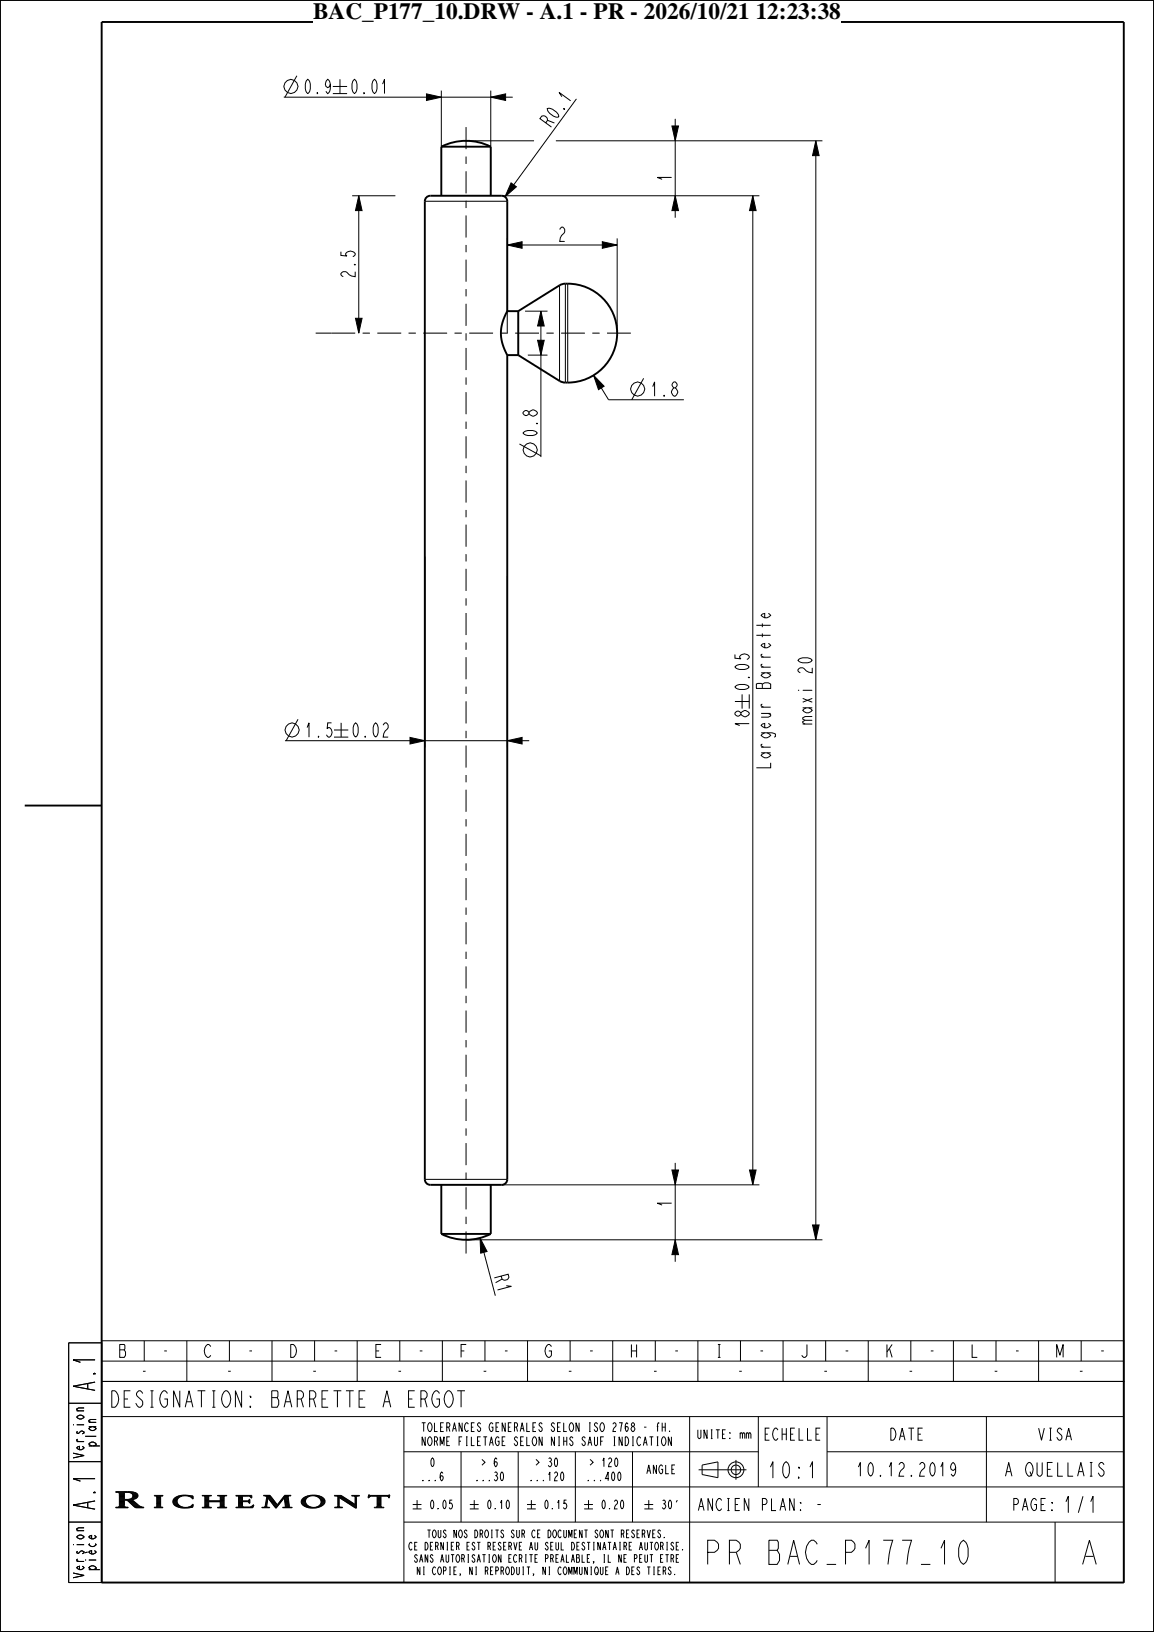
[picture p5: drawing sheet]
<svg xmlns="http://www.w3.org/2000/svg" width="210mm" height="297mm" viewBox="0 0 210 297" stroke-linecap="round" stroke-linejoin="round" font-family="sans-serif">
<g fill="none" stroke="#000" stroke-width=".18">
<path d="M51.6 17.7h41.7M54 13.8l-2.1 3.9M60.6 15.7h2.6M60.6 17h2.6M77.6 17.1l2.7 .6-2.7 .6zM80.3 16.5v10.2M89.3 17.7l2.7-.6v1.2zM89.3 16.5v10.2M104.9 18l-13 17.8M64.1 35.6h7.9M65.3 35.6l.6 2.7h-1.2zM65.3 35.6v25"/>
<path d="M77.3 36.6h15M84.8 23.1v4.1M84.8 28.5v1.3M84.8 31.2v4M84.8 36.5v1.4M84.8 39.2v4M84.8 25.6h12.4M91.3 35.6h46.9M93 33.3l1 .7-2.1 1.8zM101.2 25.6h48.5M122.3 22.9h1.2l-.6 2.7zM122.9 35.6l.6 2.7h-1.2z"/>
<path d="M122.9 21.6v18M137 35.6l.6 2.7h-1.2zM137 35.6v180M148.5 25.6l.6 2.7h-1.2zM148.5 25.6v200M64.7 57.9h1.2l-.6 2.7zM84.8 44.6v1.3M84.8 47.2v4.1M84.8 52.6v1.3M84.8 55.3v4M92.3 44.6l2.7-.6v1.2zM92.3 43.4v17.2"/>
<path d="M92.3 44.6h20M95.6 56.6h4M98.4 56.6l.6 2.7h-1.2zM98.4 56.6v26.6M101.8 51.9v17.4M102.9 51.6v18M103.3 51.6v18M109.6 44l2.7 .6-2.7 .6zM112.3 43.4v17.2M57.4 60.6h7.2M66 60.6h1.3M68.7 60.6h4.3"/>
<path d="M74.3 60.6h1.4M77 60.6h4.4M82.7 60.6h1.3M84.8 60.6v1.4M84.8 63.3v4M84.8 68.7v1.3M84.8 71.4v4M84.8 76.7v1.4M84.8 79.4v4M85.4 60.6h4.3M91.1 60.6h1.3M93.7 60.6h4.4"/>
<path d="M96.1 64.6h3.5M97.8 61.9h1.2l-.6 2.7zM99.4 60.6h1.4M102.1 60.6h4.3M107.8 60.6h1.3M108 68.3l1.9 2-1 .6zM108 68.3l2.7 4.5h13.7M110.5 60.6h4.3M117.1 68.9l-2.1 3.9M84.8 84.8v1.3M84.8 87.4v4.1M84.8 92.8v1.3"/>
<path d="M84.8 95.5v4M94.5 80.8l3.9 2.2M77.3 101.2v34.8M84.8 100.8v1.4M84.8 103.5v4M84.8 108.9v1.3M84.8 111.6v4M84.8 116.9v1.4M84.8 119.6v4M92.3 104.9v31.1M51.9 134.8h44.4M54.2 130.9l-2.1 3.9"/>
<path d="M60.8 132.8h2.6M60.8 134.1h2.6M74.6 134.2l2.7 .6-2.7 .6zM84.8 125v1.3M84.8 127.6v4.1M84.8 133v1.3M84.8 135.7v4M92.3 134.8l2.7-.6v1.2zM133.7 127.7h2.6M135 126.4v2.6M136.3 126.4v2.6M84.8 141v1.4"/>
<path d="M84.8 143.7v4M84.8 149.1v1.3M84.8 151.7v4.1M84.8 157.1v1.4M84.8 159.8v4M84.8 165.2v1.3M84.8 167.8v4.1M84.8 173.2v1.3M84.8 175.9v4M84.8 181.2v1.4M84.8 183.9v4M84.8 189.3v1.3"/>
<path d="M84.8 191.9v4.1M84.8 197.3v1.3M84.8 200v4M77.3 214.6h15M84.8 205.3v1.4M84.8 208v4M84.8 213.4v1.3M84.8 216.1v4M91.3 215.6h46.9M122.3 212.9h1.2l-.6 2.7zM122.9 211.6v18M136.4 212.9h1.2l-.6 2.7z"/>
<path d="M84.8 221.4v1.4M84.8 224.1v4M84.8 225.6h64.9M87.4 225.3l1.2 2.5-1.1 .3zM87.4 225.3l2.7 10.5M122.9 225.6l.6 2.7h-1.2zM147.9 222.9h1.2l-.6 2.7zM18.4 244h186.2M18.4 251.4h186.2M18.5 244.4h-6v43.6h192.1M18.5 244v44M18.5 247.7h186"/>
<path d="M18.5 257.8h186M26.2 244v3.7M34 244v7.4M41.8 244v3.7M49.5 244v7.4M57.3 244v3.7M65 244v7.4M72.8 244v3.7M73.5 257.8v30.2M80.5 244v7.4M88.3 244v3.7M96 244v7.4"/>
<path d="M103.7 244v3.7M111.5 244v7.4M119.2 244v3.7M125.5 257.8v30.2M127 244v7.4M134.8 244v3.7M138 257.8v12.8M142.5 244v7.4M150.3 244v3.7M150.5 257.8v12.8M158 244v7.4M165.8 244v3.7"/>
<path d="M173.5 244v7.4M179.5 257.8v19.2M181.3 244v3.7M189 244v7.4M196.8 244v3.7M204.5 244v44M12.5 266h6M21.1 274.4h2.2M21.4 271.6l.3 .3M21.6 274.3h1.2M21.6 271.7h1M21.7 274.2h1"/>
<path d="M21.7 271.8h.9M21.7 274.1h.9M21.7 271.9h.9M21.7 271.9v2.1M21.7 272h.9M21.7 272.1h.9M21.7 272.2h.9M21.7 272.3h.9M21.7 272.4h.9M21.7 272.5h.9M21.7 272.6h.9M21.7 272.7h.9"/>
<path d="M21.7 272.8h.9M21.7 272.9h.9M21.7 273h2.4M21.7 273.1h.9M21.7 273.2h.9M21.7 273.3h.9M21.7 273.4h.9M21.7 273.5h.9M21.7 273.6h.9M21.7 273.7h.9M21.7 273.8h.9M21.7 273.9h.9"/>
<path d="M21.7 274h.9M21.7 274l-.2 .3h-.4v.1h2.2v-.1l-.5-.1-.2-.2M22.6 271.6h.8l.5 .1 .2 .4v.4l-.5 .3-1 .1zM23.2 273.1h1M23.3 273.2h1M23.4 273.3h1M23.4 272.9h.9M23.5 273.4h1M23.6 273.5h1.1M23.7 271.7h.9M23.7 273.6h1.1M23.8 272.8h.8"/>
<path d="M23.8 273.7h1.1M23.9 271.8h.9M23.9 273.8h1.1M24 272.7h.8M24 271.9h1M24 273.9h1.1M24.1 272.6h.8M24.1 272h.9M24.1 272.5h.9M24.1 272.1h1M24.1 274h1.1M24.2 272.4h.9"/>
<path d="M24.2 272.2h.9M24.2 272.3h.9M24.2 274.1h1.2M24.3 271.6h-3.2v-.1h2.7l1 .2 .3 .4-.1 .3-.3 .3-.7 .2 1.2 1M24.4 274.2h1.2M24.5 274.3h1.4M24.6 274.4h1.6M25.2 273.9l1 .4v.1l-1.6-.1-1.5-1.3h-.5v1M28.1 274.3h1.6M28.1 272.1l1.6 .1zM28.3 272.2l.2 .2M28.5 274.2h.8"/>
<path d="M28.5 272.3h.8M28.5 274.1h.7M28.5 272.4h.7M28.5 272.5h.7M28.5 272.4v1.7M28.5 272.7h.7M28.5 272.6h.7M28.5 272.9h.7M28.5 272.8h.7M28.5 273.1h.7M28.5 273h.7M28.5 273.2h.7"/>
<path d="M28.5 273.4h.7M28.5 273.3h.7M28.5 273.6h.7M28.5 273.5h.7M28.5 273.8h.7M28.5 273.7h.7M28.5 273.9h.7M28.5 274.1v.1M28.5 274h.7M29.4 272.2l-.2 .2v1.7l.5 .3h-1.6l.4-.2M31.5 273.3h.7M31.5 273.2h.7"/>
<path d="M31.5 273.4h.7M31.5 273.5h.8M31.5 273.1h.7M31.5 273.6h.8M31.5 273h.8M31.6 273.7h.8M31.6 272.9h.7M31.6 273.8h.8M31.6 272.8h.8M31.7 273.9h.8M31.7 272.7h.7M31.8 274h.8"/>
<path d="M31.8 272.6h.7M32 274.1h.8M32 272.5h.7M32.2 272.4h.6M32.2 274.2h.8M32.4 272.3h.7M32.4 274.3h.9M32.8 272.2h1.8M32.8 274.4h1.8M34.3 272.3h.8M34.3 274.3h.8M34.6 274.2h.5"/>
<path d="M34.6 272.4h.5M34.8 274.1h.3M34.8 272.5h.3M34.9 274h.2M34.9 272.6h.3M35 272.7h.2M35 273.9h.2M35 272.8h.1M35 272.8h.2l-.1-.6-2.2-.1-1.1 .5-.3 .4v.3l.3 .6 .8 .4 1.1 .1 1.4-.1M35 272.8l-.6-.5-1.1-.1-.8 .4-.3 .6 .3 .7 .8 .4 1.1-.1 .6-.4M35 273.8h.1M35 273.8h.2l-.1 .5"/>
<path d="M36.8 272.2h1.7M37.2 274.3h.9M37.2 272.3h.9M37.2 272.3l.1 1.8-.1 .1-.4 .2h1.7l-.5-.2v-.9M37.2 272.3l-.4-.2h1.7l-.5 .2v.8h2.1v-.7l-.5-.3h1.7l-.5 .3v1.7l.1 .2 .4 .1h-1.7l.4-.2 .1-.9M37.3 274.2h.7M37.3 272.4h.7M37.3 273.8h.7M37.3 274.1h.7M37.3 274h.7M37.3 273.9h.7M37.3 273.7h.7"/>
<path d="M37.3 273.6h.7M37.3 273.5h.7M37.3 273.4h.7M37.3 273.3h3.5M37.3 273.2h3.5M37.3 273.1h.7M37.3 273h.7M37.3 272.9h.7M37.3 272.8h.7M37.3 272.7h.7M37.3 272.6h.7M37.3 272.5h.7"/>
<path d="M39.6 272.2h1.7M40 274.3h.9M40 272.3h.9M40.1 274.2h.7M40.1 272.4h.7M40.1 272.8h.7M40.1 272.7h.7M40.1 272.6h.7M40.1 272.5h.7M40.1 273.1h.7M40.1 273h.7M40.1 272.9h.7"/>
<path d="M40.1 273.4h.7M40.1 273.5h.7M40.1 273.6h.7M40.1 273.7h.7M40.1 273.8h.7M40.1 273.9h.7M40.1 274h.7M40.1 274.1h.7M42.9 274.3h3.1M43.2 272.2l.2 .2M43.4 274.2h.9M43.4 272.3h.7"/>
<path d="M43.4 274.1h.8M43.4 272.4h.7M43.4 272.4v1.8M43.4 272.5h.7M43.4 272.6h.7M43.4 272.7h.7M43.4 272.8h.7M43.4 272.9h.7M43.4 273h.7M43.4 273.1h.7M43.4 273.2h2.1M43.4 273.3h.7"/>
<path d="M43.4 273.4h.7M43.4 273.5h.7M43.4 273.6h.7M43.4 273.7h.7M43.4 273.8h.7M43.4 273.9h.7M43.4 274h.7M44.1 274l.2 .2a2.31 2.31 0 0 0 1.6-.1l.3-.2-.2 .5h-3.1l.5-.2M44.1 273.1h1l.4-.2v.7h-.2l-.3-.3h-.9v.7M45.1 273.1h.4M45.2 273.3h.3M45.3 273h.2"/>
<path d="M45.3 273.4h.2M45.3 272.9h.2M45.3 273.5h.2M45.5 272.3h.3M45.6 272.4h.2M45.6 274.2h.5M45.6 272.5h.2M45.7 272.6h.1M45.7 272.6l-.3-.3h-1.3v.8M45.8 274.1h.3M45.8 272.2l-2.9-.1h2.9v.5h-.1M45.9 274h.3"/>
<path d="M46 273.9h.2M47.6 274.3h1.5M48.1 274.2h.5M48.2 274.1h.3M48.3 274.1l-.2 .2-.5 .1h1.5l-.5-.2M48.3 274h.2M48.3 273.9h.3M48.3 273.8h.3M48.3 272.2h.9M48.3 273.7h.3M48.3 273.6h.3M48.3 273.5h.3"/>
<path d="M48.4 273.4h.2M48.4 273.3h.3M48.4 273.2h.3M48.4 273.1h.3M48.4 273h.3M48.4 272.3l.1 .3-.2 1.5M48.4 272.3l-.4-.2h1.1l1.4 1.7 1.3-1.7h1.2l-.4 .1-.2 .3M48.4 272.3h.9M48.4 272.9h.3M48.5 272.8h.2M48.5 272.7h.2M48.5 272.6h1"/>
<path d="M48.5 272.4h.9M48.5 272.5h1M48.5 274.1l.1 .1M48.5 274.1l.3-1.5 1.5 1.8 1.4-1.8 .2 1.6M48.9 272.7h.7M48.9 272.8h.8M49 272.9h.8M49.1 273h.7M49.2 273.1h.7M49.2 273.2h.8M49.3 273.3h.8M49.4 273.4h.8"/>
<path d="M49.5 273.5h.7M49.5 273.6h.8M49.6 273.7h.8M49.7 273.8h1M49.8 273.9h.9M49.9 274h.7M49.9 274.1h.6M50 274.2h.4M50.1 274.3h.3M50.5 273.7h.3M50.6 273.6h.3M50.7 273.5h.3"/>
<path d="M50.8 273.4h.3M50.9 273.3h.2M50.9 273.2h.3M51 273.1h.3M51.1 273h.3M51.2 272.9h.2M51.3 272.8h.2M51.3 272.7h.3M51.4 272.6h.3M51.4 274.3h1.8M51.5 272.5h1M51.6 272.4h.8"/>
<path d="M51.6 272.3h.9M51.7 272.2h.9M51.7 272.6h.8M51.8 272.7h.7M51.8 272.8h.7M51.8 272.9h.7M51.8 273h.7M51.8 273.1h.7M51.8 273.2h.7M51.8 273.3h.8M51.8 273.4h.8M51.9 273.5h.7"/>
<path d="M51.9 273.6h.7M51.9 273.7h.7M51.9 274.2h.8M51.9 273.8h.7M51.9 273.9h.7M51.9 274h.8M51.9 274.1h.8M52.4 272.5l.3 1.6M52.7 274.1l.5 .3h-1.8l.5-.2M54.8 273.3h.8M54.8 273.4h.8M54.8 273.2h.8"/>
<path d="M54.8 273.5h.8M54.9 273.1h.7M54.9 273.6h.8M54.9 273h.7M54.9 273.7h.8M55 272.9h.7M55 273.8h.8M55 272.8h.7M55.1 273.9h.8M55.1 272.7l1.1-.5 1.5-.1 1.1 .5 .3 .4 .1 .3-.3 .5-.7 .4-.9 .2h-1l-.8-.2-.5-.4-.2-.6zM55.1 272.7h.7M55.2 274h.8"/>
<path d="M55.3 272.6h.6M55.3 274.1h.9M55.4 272.5h.6M55.5 274.2h.8M55.6 272.4h.6M55.8 274.3h.8M55.9 272.6l.8-.4 .9 .1 .7 .6 .1 .7-.3 .4-.5 .3h-.6l-.6-.1-.5-.3-.3-.4v-.5zM55.9 272.3h.5M56.1 274.4h1.6M56.3 272.2h1.5M57.4 272.3h.8M57.5 274.3h.6"/>
<path d="M57.7 272.4h.7M57.8 274.2h.5M57.9 272.5h.7M58 274.1h.5M58 272.6h.8M58.1 274h.6M58.1 272.7h.8M58.2 273.9h.6M58.2 272.8h.8M58.3 273.8h.6M58.3 272.9h.8M58.3 273h.8"/>
<path d="M58.3 273.7h.7M58.4 273.1h.7M58.4 273.6h.7M58.4 273.2h.8M58.4 273.5h.7M58.4 273.3h.8M58.4 273.4h.7M60.9 274.3h1.4M61.2 272.2l.3 .3M61.4 274.2h.4M61.4 272.3h.9M61.5 274.1h.2"/>
<path d="M61.5 272.4h1M61.5 274h.2M61.5 272.5h1.2M61.5 274l-.2 .3-.4 .1h1.4l-.5-.2M61.5 273.9h.2M61.5 273.8h.2M61.5 273.7h.2M61.5 273.6h.2M61.5 273.5h.2M61.5 273.4h.2M61.5 273.3h.2M61.5 273.2h.2"/>
<path d="M61.5 273.1h.2M61.5 273h.2M61.5 272.9h.2M61.5 272.8h.2M61.5 272.7h.2M61.5 272.6h.2M61.5 272.5v1.5M61.7 274l.1 .2M61.9 272.6h.9M62 272.7h1M62.2 272.8h.9M62.2 272.2l-1.3-.1h1.2l2.5 1.7v-1.3"/>
<path d="M62.3 272.9h1M62.5 273h.9M62.6 273.1h1M62.8 273.2h.9M62.9 273.3h1M63.1 273.4h1M63.3 273.5h.9M63.4 273.6h1M63.6 273.7h.9M63.7 273.8h1.2M63.9 273.9h1M64 272.1l1.4 .1z"/>
<path d="M64 274h.9M64.2 274.1h.7M64.3 272.2l.3 .3M64.3 274.2h.6M64.5 274.3h.4M64.5 272.3h.4M64.6 272.4h.3M64.6 272.5h.3M64.6 273.7h.3M64.6 273.6h.3M64.6 273.5h.3M64.6 273.4h.3"/>
<path d="M64.6 273.3h.3M64.6 273.2h.3M64.6 273.1h.3M64.6 273h.3M64.6 272.9h.3M64.6 272.8h.3M64.6 272.7h.3M64.6 272.6h.3M64.7 274.4h.2M64.9 272.5v2l-3.2-2v1.5M65.2 272.2l-.3 .3M67 272.5h.2"/>
<path d="M67 272.4h.3M67 272.3h.5M67 272.2h3.9M67.1 272.1h.2M67.1 272l.3 .1h3.5v.5h-.2l-.1-.2-.2-.1h-2.8l-.6 .3zM68.1 274.3l1.8 .1zM68.6 274.2h.8M68.6 274.1h.7M68.6 274h.7M68.6 273.9h.7M68.6 273.8h.7M68.6 273.7h.7"/>
<path d="M68.6 273.6h.7M68.6 273.5h.7M68.6 273.4h.7M68.6 273.3h.7M68.6 273.2h.7M68.6 273.1h.7M68.6 273h.7M68.6 272.9h.7M68.6 272.8h.7M68.6 272.7h.7M68.6 272.6h.7M68.6 272.5h.7"/>
<path d="M68.6 272.4h.7M68.6 272.3v1.8l-.2 .2M69.3 272.3v1.8l.3 .2M70.5 272.3h.4M70.7 272.4h.2M70.7 272.5h.2M70.7 272.6h.1M70.8 272.1h.1M73.5 277h131M73.5 270.6h131M73.5 264.2h64.5M75.1 273.8h1.6"/>
<path d="M75.1 274.6h1.6M75.9 273v1.6M78.5 273.1l.1-.1a1.19 1.19 0 0 1 0 1.6 1.25 1.25 0 0 1-.1-1.5zM79.7 274.5l.1 .1zM80.7 273.1l.2-.1a1.19 1.19 0 0 1 0 1.6 1.25 1.25 0 0 1-.2-1.5zM82.3 273h-.4l-.1 .7 .1-.2a.55 .55 0 0 1 .5 .6 .55 .55 0 0 1-.5 .5l-.2-.3M83.9 264.2v12.8M85.5 273.8h1.6M85.5 274.6h1.6M86.3 273v1.6M88.9 273.1l.1-.1a1.19 1.19 0 0 1 0 1.6 1.25 1.25 0 0 1-.1-1.5zM90.1 274.5l.1 .1z"/>
<path d="M91.1 273.5l.2-.5v1.6M92.3 273.1l.1-.1a1.19 1.19 0 0 1 0 1.6 1.25 1.25 0 0 1-.1-1.5zM94.3 264.2v12.8M95.9 273.8h1.6M95.9 274.6h1.6M96.7 273v1.6M99.3 273.1l.1-.1a1.19 1.19 0 0 1 0 1.6 1.25 1.25 0 0 1-.1-1.5zM100.5 274.5l.1 .1zM101.5 273.5l.2-.5v1.6M103.1 273h-.4l-.1 .7 .1-.2a.55 .55 0 0 1 .5 .6 .55 .55 0 0 1-.5 .5l-.2-.3M104.7 264.2v12.8M106.3 273.8h1.6"/>
<path d="M106.3 274.6h1.6M107.1 273v1.6M109.7 273.1l.1-.1a1.19 1.19 0 0 1 0 1.6 1.25 1.25 0 0 1-.1-1.5zM110.9 274.5l.1 .1zM111.8 273.3l.4-.3a.53 .53 0 0 1-.2 .9l-.2 .7h.6M113.1 273.1l.1-.1a1.19 1.19 0 0 1 0 1.6 1.25 1.25 0 0 1-.1-1.5zM115.1 264.2v12.8M117.3 273.8h1.6M117.3 274.6h1.6M118.1 273v1.6M120.6 273.1l.3-.1a.37 .37 0 0 1 .2 .3 .37 .37 0 0 1-.2 .4 .49 .49 0 0 1 .3 .5 .49 .49 0 0 1-.5 .4l-.2-.3M120.7 273.7h.2"/>
<path d="M121.8 273.1l.1-.1a1.19 1.19 0 0 1 0 1.6 1.25 1.25 0 0 1-.1-1.5zM123.3 273l-.3 .4M127.1 267.5h8.7M127.8 266.6l2.9-.6v2.9l-2.9-.6zM133.9 265.7v3.6M150.5 264.2h54M192 277v11"/>
<circle cx="52.9" cy="15.7" r="1.28"/>
<circle cx="116" cy="70.8" r="1.28"/>
<circle cx="96.5" cy="81.9" r="1.28"/>
<circle cx="53.1" cy="132.8" r="1.28"/>
<circle cx="133.9" cy="267.5" r="1.44"/>
<circle cx="133.9" cy="267.5" r=".86"/>
</g>
<g fill="#000">
<path d="M77.6 17.1l2.7 .6-2.7 .6zM89.3 17.7l2.7-.6v1.2zM65.3 35.6l.6 2.7h-1.2zM93 33.3l1 .7-2.1 1.8zM122.9 35.6l.6 2.7h-1.2zM122.3 22.9h1.2l-.6 2.7zM137 35.6l.6 2.7h-1.2zM148.5 25.6l.6 2.7h-1.2zM92.3 44.6l2.7-.6v1.2zM98.4 56.6l.6 2.7h-1.2zM109.6 44l2.7 .6-2.7 .6zM64.7 57.9h1.2l-.6 2.7z"/>
<path d="M97.8 61.9h1.2l-.6 2.7zM108 68.3l1.9 2-1 .6zM74.6 134.2l2.7 .6-2.7 .6zM92.3 134.8l2.7-.6v1.2zM122.3 212.9h1.2l-.6 2.7zM136.4 212.9h1.2l-.6 2.7zM87.4 225.3l1.2 2.5-1.1 .3zM122.9 225.6l.6 2.7h-1.2zM147.9 222.9h1.2l-.6 2.7z"/>
</g>
<g fill="none" stroke="#000" stroke-width=".35">
<path d="M0 0h210v297h-210zM18.5 4h186v284h-186zM80.3 26.7a10 10 0 0 1 9 0M80.3 26.7v8.9M80.3 26.7h9M89.3 26.7v8.9M92.3 56.6v-20a1 1 0 0 0-1-1h-13a1 1 0 0 0-1 1v178a1 1 0 0 0 1 1h13a1 1 0 0 0 1-1v-150M92.3 56.6l-.9 2.1-.2 1.9 .2 1.9 .9 2.1M92.3 56.6h2M94.3 56.6l7.8-4.8a9 9 0 0 1 10.1 7.6 9 9 0 0 1-7.7 10.1l-1.6 .1-.8-.1-7.8-4.9M94.3 56.6v8M92.3 64.6h2"/>
<path d="M4.5 146.6h14M80.3 215.6v9M89.3 215.6v9M80.3 224.6a10 10 0 0 0 9 0M80.3 224.6h9"/>
</g>
<path d="M57 .6h96v3.8h-96z" fill="#fff"/>
<g font-size="5.7">
<text x="127.3" y="284.7">PR BAC_P177_10</text>
<text x="196" y="284.7">A</text>
</g>
<g font-size="5.2">
<text x="17.3" y="253.9" transform="rotate(-90 17.3 253.9)">A.1</text>
<text x="17.3" y="275.5" transform="rotate(-90 17.3 275.5)">A.1</text>
</g>
<text font-size="4.2" x="57" y="3.5">BAC_P177_10.DRW - A.1 - PR - 2026/10/21 12:23:38</text>
<g font-size="3.9">
<text x="19.8" y="256.1">DESIGNATION:BARRETTE A ERGOT</text>
<text x="138.9" y="269">10:1</text>
<text x="193.3" y="275.3">1/1</text>
</g>
<g font-size="3.4">
<text x="55.1" y="17">0.9</text>
<text x="63.6" y="17">0.01</text>
<text x="100.1" y="23.5" transform="rotate(-54 100.1 23.5)">R0.1</text>
<text x="122.2" y="33.2" transform="rotate(-90 122.2 33.2)">1</text>
<text x="101.4" y="43.9">2</text>
<text x="64.6" y="50.8" transform="rotate(-90 64.6 50.8)">2.5</text>
<text x="118.2" y="72.1">1.8</text>
<text x="97.8" y="79.7" transform="rotate(-90 97.8 79.7)">0.8</text>
<text x="136.3" y="125.9" transform="rotate(-90 136.3 125.9)">0.05</text>
<text x="147.8" y="132" transform="rotate(-90 147.8 132)">maxi 20</text>
<text x="55.3" y="134.1">1.5</text>
<text x="63.8" y="134.1">0.02</text>
<text x="136.3" y="132.6" transform="rotate(-90 136.3 132.6)">18</text>
<text x="140.2" y="140.2" transform="rotate(-90 140.2 140.2)">Largeur Barrette</text>
<text x="122.2" y="219.9" transform="rotate(-90 122.2 219.9)">1</text>
<text x="89.8" y="232.1" transform="rotate(75 89.8 232.1)">R1</text>
</g>
<g font-size="3.3">
<text x="154.6" y="268.7">10.12.2019</text>
<text x="181.6" y="268.7">A QUELLAIS</text>
</g>
<g font-size="3.1">
<text x="21.3" y="247">B</text>
<text x="36.8" y="247">C</text>
<text x="52.3" y="247">D</text>
<text x="67.8" y="247">E</text>
<text x="83.3" y="247">F</text>
<text x="98.8" y="247">G</text>
<text x="114.3" y="247">H</text>
<text x="129.8" y="247">I</text>
<text x="145.3" y="247">J</text>
<text x="160.8" y="247">K</text>
<text x="176.3" y="247">L</text>
<text x="191.8" y="247">M</text>
</g>
<g font-size="2.9">
<text x="138.2" y="262.1">ECHELLE</text>
<text x="161.3" y="262.1">DATE</text>
<text x="188.3" y="262.1">VISA</text>
<text x="126.8" y="274.9">ANCIEN PLAN:-</text>
<text x="184.5" y="274.9">PAGE:</text>
</g>
<g font-size="2.6">
<text x="17.5" y="263.8" transform="rotate(-90 17.5 263.8)">plan</text>
<text x="15.3" y="266.1" transform="rotate(-90 15.3 266.1)">Version</text>
<text x="15.3" y="288" transform="rotate(-90 15.3 288)">Version</text>
<text x="17.5" y="286.4" transform="rotate(-90 17.5 286.4)">pièce</text>
</g>
<g font-size="2.3">
<text x="25.5" y="250.5">-</text>
<text x="29.4" y="246.8">-</text>
<text x="41" y="250.5">-</text>
<text x="44.9" y="246.8">-</text>
<text x="56.5" y="250.5">-</text>
<text x="60.4" y="246.8">-</text>
<text x="72" y="250.5">-</text>
<text x="75.9" y="246.8">-</text>
<text x="87.5" y="250.5">-</text>
<text x="91.4" y="246.8">-</text>
<text x="103" y="250.5">-</text>
<text x="106.9" y="246.8">-</text>
<text x="118.5" y="250.5">-</text>
<text x="122.4" y="246.8">-</text>
<text x="134" y="250.5">-</text>
<text x="137.9" y="246.8">-</text>
<text x="149.5" y="250.5">-</text>
<text x="153.4" y="246.8">-</text>
<text x="165" y="250.5">-</text>
<text x="168.9" y="246.8">-</text>
<text x="180.5" y="250.5">-</text>
<text x="184.4" y="246.8">-</text>
<text x="196" y="250.5">-</text>
<text x="199.9" y="246.8">-</text>
</g>
<g font-size="2.1">
<text x="73.9" y="260.5">TOLERANCES GENERALES SELON ISO 2768 - fH.</text>
<text x="73.9" y="263.1">NORME FILETAGE SELON NIHS SAUF INDICATION</text>
<text x="126.1" y="261.8">UNITE: mm</text>
<text x="76.2" y="269.5">...6</text>
<text x="78.1" y="266.9">0</text>
<text x="86" y="269.5">...30</text>
<text x="87.2" y="266.9">&gt; 6</text>
<text x="95.8" y="269.5">...120</text>
<text x="97" y="266.9">&gt; 30</text>
<text x="106.2" y="269.5">...400</text>
<text x="106.8" y="266.9">&gt; 120</text>
<text x="117.2" y="268.2">ANGLE</text>
</g>
<g font-size="1.8">
<text x="75.1" y="279.8">TOUS NOS DROITS SUR CE DOCUMENT SONT RESERVES.</text>
<text x="71.4" y="282.1">CE DERNIER EST RESERVE AU SEUL DESTINATAIRE AUTORISE.</text>
<text x="72.4" y="284.3">SANS AUTORISATION ECRITE PREALABLE, IL NE PEUT ETRE</text>
<text x="73" y="286.6">NI COPIE, NI REPRODUIT, NI COMMUNIQUE A DES TIERS.</text>
</g>
</svg>
